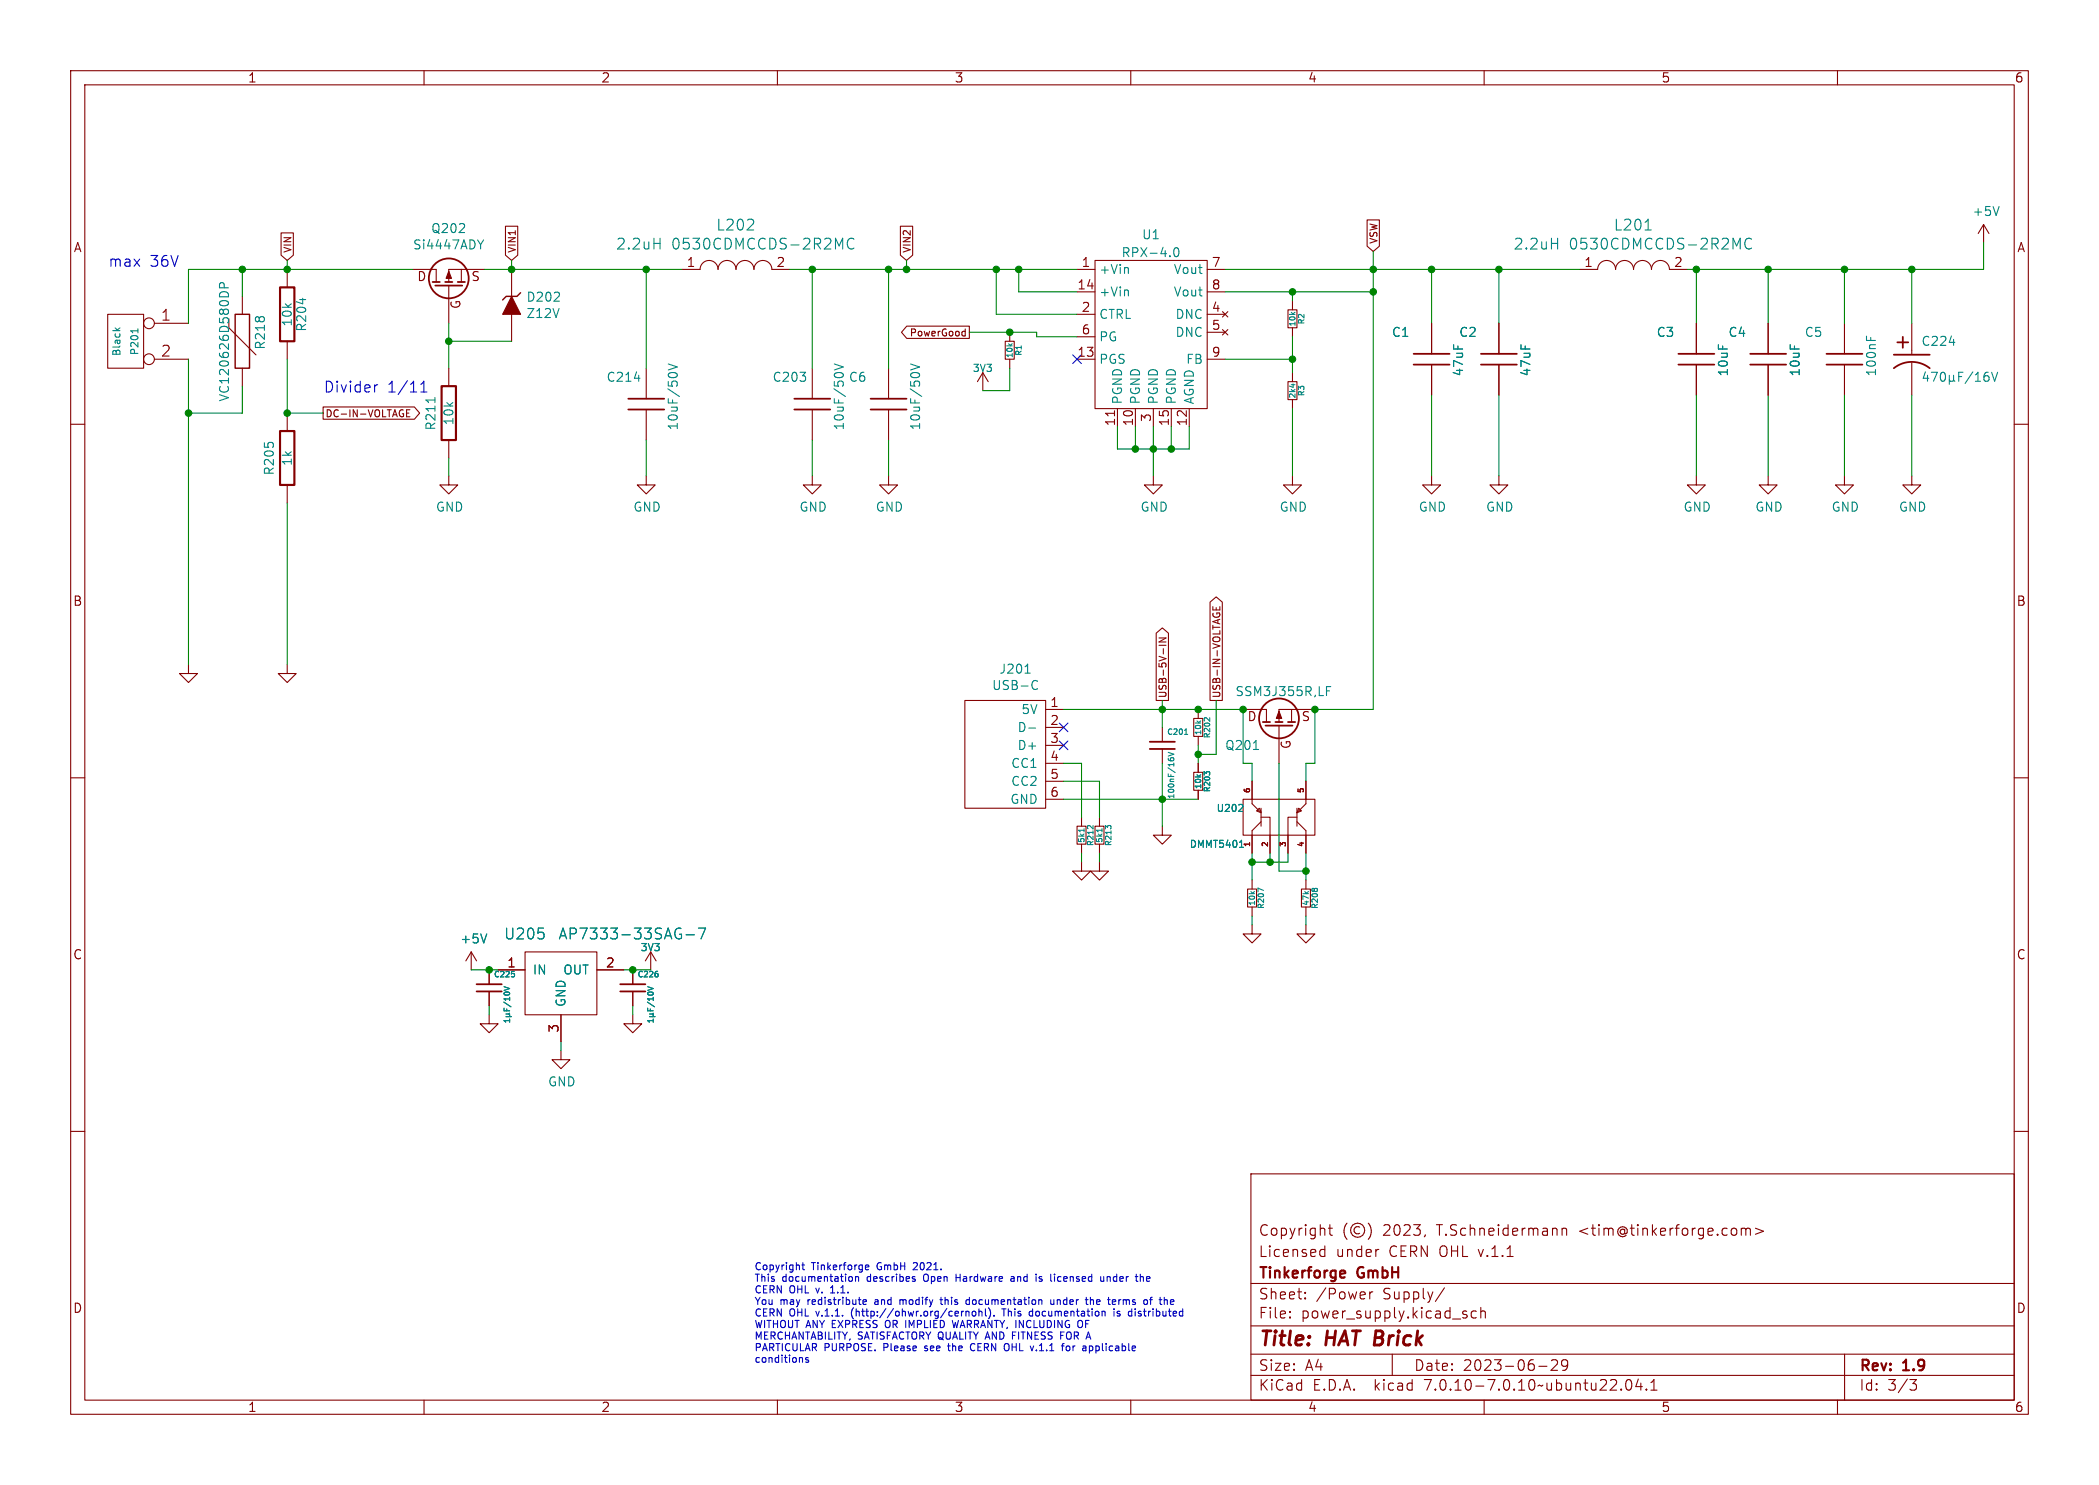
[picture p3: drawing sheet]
<svg xmlns="http://www.w3.org/2000/svg" width="297mm" height="210mm" viewBox="0 0 297 210" stroke-linecap="round" stroke-linejoin="round" font-family="sans-serif">
<g fill="none" stroke="#840000" stroke-width=".15">
<path d="M10 10h277v190h-277zM12 12h273v186h-273zM60 10v2M110 10v2M160 10v2M210 10v2M260 10v2M39.8 32.9h1.7v3.2l-.9 .7-.8-.7zM40.6 38.1v2.5M58.4 38.1h3.3v1.8M65.3 38.1v1.8M68.6 38.1h-5.1v1.8"/>
<path d="M71.5 32h1.8v4.1l-.9 .7-.9-.7zM72.4 38.1v3.8M96.5 38.1h2.6a1.27 1.27 0 0 1 1.2-1.3 1.27 1.27 0 0 1 1.3 1.3 1.27 1.27 0 0 1 1.3-1.3 1.27 1.27 0 0 1 1.2 1.3 1.27 1.27 0 0 1 1.3-1.3 1.27 1.27 0 0 1 1.3 1.3 1.27 1.27 0 0 1 1.2-1.3 1.27 1.27 0 0 1 1.3 1.3h2.6M127.4 32h1.7v4.1l-.8 .7-.9-.7zM152.4 38.1h2.5M154.9 36.8h15.9v21h-15.9zM170.8 38.1h2.6M193.4 31.1h1.8v3.7l-.9 .8-.9-.8zM223.5 38.1h2.6a1.27 1.27 0 0 1 1.2-1.3 1.27 1.27 0 0 1 1.3 1.3 1.27 1.27 0 0 1 1.3-1.3 1.27 1.27 0 0 1 1.2 1.3 1.27 1.27 0 0 1 1.3-1.3 1.27 1.27 0 0 1 1.3 1.3 1.27 1.27 0 0 1 1.2-1.3 1.27 1.27 0 0 1 1.3 1.3h2.6M280.7 31.8l-.8 1.2M280.7 31.8v2.5M280.7 31.8l.7 1.2"/>
<path d="M10 60h2M15.2 44.5h5.1v7.6h-5.1zM21.8 50.8h4.9M21.8 45.7h4.9M32.4 45.1v1.3l3.8 3.8M34.3 41.9v2.6M34.3 52.1v2.5M40.6 48.3v2.5M40.6 58.4v2.6M45.7 57.6h12.9l.8 .8-.8 .9h-12.9zM57.5 58.4h.4M58 58h-.5v.9h.5"/>
<path d="M63.5 40.4v5.3M63.5 52.1v2.5M72.4 44.5v3.8M91.4 52.1v4.3M91.4 57.9v4.3M114.9 52.1v4.3M114.9 57.9v4.3M125.7 52.1v4.3M125.7 57.9v4.3M128.3 46.1h8.9v1.8h-8.9l-.7-.9zM136.2 47.5h.4M136.2 46.9h.4"/>
<path d="M136.6 46.5v1M139.1 52.7l-.8 1.3M139.1 52.7v2.5M139.1 52.7l.7 1.3M142.2 48.3h1.3v2.5h-1.3zM142.9 47v1.3M142.9 50.8v1.3M152.4 50.8h2.5M152.4 41.3h2.5M152.4 44.5h2.5M152.4 47.6h2.5M157.7 58.1v.7"/>
<path d="M158.1 57.8v2.5M160.7 57.8v2.5M163.2 57.8v2.5M165.7 57.8v2.5M168.3 57.8v2.5M170.8 50.8h2.6M170.8 41.3h2.6M170.8 44.5h2.6M170.8 47h2.6M173 44.1l.7 .7M173 46.6l.7 .8M173.7 44.1l-.7 .7"/>
<path d="M173.7 46.6l-.7 .8M182.2 54h1.3v2.5h-1.3zM182.2 43.8h1.3v2.6h-1.3zM182.9 42.5v1.3M182.9 46.4v1.2M182.9 52.7v1.3M182.9 56.5v1.3M202.6 45.7v4.3M202.6 51.6v4.3M212.1 45.7v4.3M212.1 51.6v4.3M240 45.7v4.3"/>
<path d="M240 51.6v4.3M250.2 45.7v4.3M250.2 51.6v4.3M261 45.7v4.3M261 51.6v4.3M270.5 45.7v4.3M270.5 51.3v4.6M285 60h2M40.6 68.6v2.5M63.5 67.3v1.3h1.3l-1.3 1.3-1.3-1.3h1.3M63.5 62.2v2.6M91.4 67.3v1.3h1.3l-1.3 1.3-1.2-1.3h1.2"/>
<path d="M114.9 67.3v1.3h1.3l-1.3 1.3-1.2-1.3h1.2M125.7 67.3v1.3h1.3l-1.3 1.3-1.2-1.3h1.2M163.2 67.3v1.3h1.3l-1.3 1.3-1.3-1.3h1.3M182.9 67.3v1.3h1.2l-1.2 1.3-1.3-1.3h1.3M202.6 67.3v1.3h1.2l-1.2 1.3-1.3-1.3h1.3M212.1 67.3v1.3h1.3l-1.3 1.3-1.3-1.3h1.3M240 67.3v1.3h1.3l-1.3 1.3-1.2-1.3h1.2M250.2 67.3v1.3h1.3l-1.3 1.3-1.3-1.3h1.3M261 67.3v1.3h1.3l-1.3 1.3-1.3-1.3h1.3M270.5 67.3v1.3h1.3l-1.3 1.3-1.3-1.3h1.3M26.7 94v1.3h1.2l-1.2 1.2-1.3-1.2h1.3M40.6 94v1.3h1.3l-1.3 1.2-1.2-1.2h1.2"/>
<path d="M136.5 99.1h11.5v15.2h-11.5zM163.6 89.5l.9-.7 .8 .7v9.6h-1.7zM164 91.3h1M164 90.2h1l-1 .6h1M171.2 85.2l.9-.8 .9 .8v13.9h-1.8zM171.6 85.8v.5h1v-.5M171.7 86.7l-.1 .1M172.1 85.9v.4M172.2 86.9v-.2h.3l.1 .2M10 110h2M148 100.3h2.5M148 102.9h2.5"/>
<path d="M148 105.4h2.5M148 108h2.5M148 110.5h2.5M148 113h2.5M152.4 116.8h1.3v2.6h-1.3zM153 115.6v1.2M153 119.4v1.3M154.9 116.8h1.3v2.6h-1.3zM155.6 115.6v1.2M155.6 119.4v1.3M164.5 116.8v1.3h1.2l-1.2 1.3-1.3-1.3h1.3M164.5 102.9v2"/>
<path d="M164.5 105.9v2.1M168.9 101.6h1.3v2.5h-1.3zM168.9 109.2h1.3v2.6h-1.3zM169.5 100.3v1.3M169.5 104.1v1.3M169.5 108v1.2M169.5 111.8v1.2M175.9 113h10.2v5.1h-10.2zM175.9 100.3h3.3v1.8M177.2 110.5v3.2l1.2 1.2-.6-.2 .4-.4 .2 .5M178.4 115.6h1.3v5.1M178.4 116.2l-1.2 1.3v3.2"/>
<path d="M178.4 114.3v2.5M181 102.6v5.4M182.8 100.3v1.8M183.5 115.6h-1.3v5.1M183.5 116.2l1.3 1.3v3.2M183.5 114.3v2.5M183.8 114.3l.3 .4-.6 .2zM184.8 110.5v3.2l-1.3 1.2M186.1 100.3h-5.1v1.8M285 110h2M66.7 134.6l-.8 1.3M66.7 134.6v2.6"/>
<path d="M66.7 134.6l.7 1.3M69.2 137.2v2M70.5 137.2h3.8M74.3 134.6h10.2v8.9h-10.2zM84.5 137.2h3.8M89.5 137.2v2M92.1 134.6l-.8 1.3M92.1 134.6v2.6M92.1 134.6l.7 1.3M153 121.9v1.3h1.3l-1.3 1.3-1.2-1.3h1.2M155.6 121.9v1.3h1.2l-1.2 1.3-1.3-1.3h1.3M176.5 125.7h1.3v2.6h-1.3z"/>
<path d="M177.2 130.8v1.3h1.2l-1.2 1.3-1.3-1.3h1.3M177.2 124.5v1.2M177.2 128.3v1.2M184.1 125.7h1.3v2.6h-1.3zM184.8 130.8v1.3h1.3l-1.3 1.3-1.3-1.3h1.3M184.8 124.5v1.2M184.8 128.3v1.2M10 160h2M69.2 143.5v1.3h1.3l-1.3 1.3-1.3-1.3h1.3M69.2 140.2v2M79.4 148.6v1.3h1.2l-1.2 1.2-1.3-1.2h1.3M79.4 143.5v3.8"/>
<path d="M89.5 143.5v1.3h1.3l-1.3 1.3-1.2-1.3h1.2M89.5 140.2v2M285 160h2M177 166h108v32h-108zM186.9 177.6l.1 .1 .5-.1M186.9 176.8l.1-.1 .5 .1M187.5 176.2v1.5M188 173.7h.5M188.2 173.2v1.3v.1l.3 .1M190.6 173a1.72 1.72 0 0 0 0 2.3M192.4 173.6a.52 .52 0 0 0-.8 .4 .52 .52 0 0 0 .8 .4M193.6 173a1.72 1.72 0 0 1 0 2.3"/>
<path d="M195 176.7h.1M201.7 174.6l-.2 .3M221 173.8a.37 .37 0 0 1 .7 .1v.8M221 173.7v1M246.4 173.8a.37 .37 0 0 1 .6 .1M246.4 173.7v1M247 173.9l.2-.2 .4 .1 .1 .9M247 173.9v.8M248.4 173.7l1.1 .4-1.1 .5M60 198v2M110 198v2M160 198v2"/>
<path d="M177 194.5h108M177 191.5h108M177 187.5h108M177 181.5h108M182.5 186.3h.1l-.1 .1M182.5 186.3v.1M182.5 185.5v.1M182.5 185.5h.1l-.1 .1M184.7 183.6v.1M184.7 183.6h-.1l.1 .1M184.7 182.8v.1M184.7 182.8h-.1l.1 .1"/>
<path d="M193.8 182.7v1M194.2 182.7l-.2 .1-.2 .2M197 191.5v3M204.4 182.1l-1.3 2M207.4 185.9l.2 .2-.1 .2-.1 .1M207.4 185.4l.1 .1M208.9 185.5l-.4-.1-.3 .3v.4l.1 .2 .2 .1 .4-.1M209.5 185.5a.37 .37 0 0 1 .7 .1v.8M209.5 184.9v1.5M210 198v2M217.7 193.2h1.2M219.5 192.4l.2-.1 .5 .1a.41 .41 0 0 1 .1 .5l-.8 .9h.9"/>
<path d="M221.8 192.9l-.3 .3h-.3l-.2-.3v-.3l.1-.2 .4-.1 .2 .1a.99 .99 0 0 1-.3 1.4h-.3M229.4 196.5h.1l-.1 .1M229.4 196.5h-.1l.1 .1M229.4 196.5v.1M230.2 195.2a.36 .36 0 0 1 .3-.1 .36 .36 0 0 1 .3 .3 .77 .77 0 0 1-.4 1.2 .91 .91 0 0 1-.2-1.4zM231.8 195l-.3 1.1h.9M232.2 195.6v1M233 196.5v.1M233 196.5h-.1l.1 .1M233.6 196.6h.9M233.6 195.5l.4-.4v1.5M260 198v2"/>
<path d="M261 191.5v6.5M270.2 195.1h1l-.5 .6a.41 .41 0 0 1 .5 .3v.3l-.2 .2-.5 .1"/>
<circle cx="21.1" cy="45.7" r=".76"/>
<circle cx="21.1" cy="50.8" r=".76"/>
<circle cx="192.1" cy="174" r="1"/>
</g>
<path d="M39.6 40.6h2.1v7.7h-2.1zM62.5 54.6h2v7.6h-2zM39.6 61h2.1v7.6h-2.1zM190.1 179.7l.2 .1v.2l-.7 .2M190.3 180.6l-.2 .1" fill="none" stroke="#840000" stroke-width=".3"/>
<g fill="none" stroke="#008484" stroke-width=".15">
<path d="M68.4 33.9l-.4 .7M92.5 34.4h.9M93.4 33.7v1.5M105.7 32.5h.9M106.6 31.1v.2v.4M118.7 34.8l.5-1.1v1.5M120.8 33.8a.61 .61 0 0 0-.7 0 .61 .61 0 0 0-.2 .8 .57 .57 0 0 0 .3 .5 .57 .57 0 0 0 .6 0M159.5 37.8l.2 .2v.7M166.3 35.1l.1-.1a.69 .69 0 0 1 .3 1.2l-.2 .1a.68 .68 0 0 1-.3-1.2zM219.5 34.4h.9M220.4 33.7v1.5M232.8 32.5h.8"/>
<path d="M245.7 34.8l.5-1.1v1.5M247.8 33.8a.61 .61 0 0 0-.7 0 .61 .61 0 0 0-.2 .8 .57 .57 0 0 0 .3 .5 .57 .57 0 0 0 .6 0M282.9 29.2l-.5 1.3M16.3 46.4l.4 .4M17 46.4l-.4 .3M19.5 46.5v.6M19.5 46.8h-1l.1 .1M31.2 41.4l.4-.2 .5 .2M31.7 40.7v-.6l-.2-.1h-.3l-.1 .2v.5h1.2M42.8 42.2v.8M61.5 56.2v.7M89.8 53.5h.8"/>
<path d="M94.6 51.5l1.2 .4-1.2 .4M94.8 52.7h.8M118.1 51.5l1.2 .4-1.2 .4M118.3 52.7h.8M128.8 51.5l1.3 .4-1.3 .4M129.1 52.7h.8M159.5 41l.2 .2v.7M183 54.3v.5M264.1 47.5v.6M264.7 47.7v.4M272.4 52.6l-.3 .9h.8M272.7 53.1v.8"/>
<path d="M273.3 52.6h.8l-.5 1.3M274.7 52.8l.2-.2a.69 .69 0 0 1 .3 1.2l-.2 .1a.68 .68 0 0 1-.3-1.1zM275.8 48.4h.8M275.8 53.7l.2 .2h.2l.2-.2M275.8 53.1v1.2M276.4 53.7l.2 .2M276.4 53.1v.6M277.2 53.3h.4M277.8 52.6h-.6v1.3M279.1 52.6l-1 1.6M279.5 53.9h.7M279.5 53l.4-.4v1.3"/>
<path d="M281.3 52.6a.5 .5 0 0 0-.6 .6v.5l.1 .2h.4l.2-.1v-.4l-.1-.2-.3-.1-.3 .3M281.8 52.6l.4 1.3 .5-1.3M145 95.2h.8M146.3 96.3l.3-.1 .2 .2M146.8 97.4l-.2 .1-.3-.1M187.7 97.7h.4M187.7 97.1h.6M145.6 103h.9M153.4 117.2v.4M154.7 116.7v.5l-.5-.4-.2-.1-.1 .2M155.9 117.2v.4M156.7 117l-.3-.3v.5"/>
<path d="M156.8 116.8l.1-.1 .3 .1M165.3 107.2v.2M165.3 106.4l.8 .3-.8 .2M165.6 107.4l.2-.3 .2 .1 .1 .2M167.6 103.9h.5M167.8 103.2v-.1v.8M170.7 109.4l-.3-.3v.5M170.7 109.2l.1-.1 .3 .1M171.2 101.5v.5l-.5-.5h-.2l-.1 .2M175.4 119.8h.6M175.6 119l.1-.2v1M175.7 113.8l.2 .1-.1 .3-.6 .6h.7"/>
<path d="M177.4 106h.7M68.9 132.1l-.5 1.2M71.3 139.5l.8 .3-.8 .3M72.7 137.7l.1 .1v.2l-.1 .2M76.9 132l.1 .1-.1 .5M91.6 139.5l.8 .3-.8 .3M93.1 137.7v.1v.3M97.1 132.2h1.1M98.8 131.3h1l-.6 1.5M178.8 125.9l-.8-.3v.5M185.6 125.8l.2-.2 .2 .2 .3-.2 .1 .2M71.3 141.7l1 .7"/>
<path d="M71.3 142.6v.3h.8M71.4 140.4a.38 .38 0 0 1 .4-.2 .38 .38 0 0 1 .3 .4 .38 .38 0 0 1-.5 .2 .38 .38 0 0 1-.2-.4zM71.6 143.8h.8M71.6 143.4h.4M71.7 142.7v.2M72 143.4l.1 .1-.1 .3M72.1 144.3h-.8l.2 .3M72.1 141.3h-.8l.2 .2M72.1 141v.5M72.1 144.1v.5M72.1 143.3l-.1 .1M91.6 141.7l1 .7"/>
<path d="M91.6 142.6v.3h.8M91.7 140.4a.38 .38 0 0 1 .4-.2 .38 .38 0 0 1 .3 .4 .38 .38 0 0 1-.5 .2 .38 .38 0 0 1-.2-.4zM91.9 143.8h.8M91.9 143.4h.4M92 142.7v.2M92.3 143.4l.1 .1-.1 .3M92.4 141v.5M92.4 144.1v.5M92.4 144.3h-.8l.3 .3M92.4 143.3l-.1 .1M92.4 141.3h-.8l.3 .2"/>
</g>
<g fill="none" stroke="#840000" stroke-width=".25">
<path d="M61.2 39.9h1M63 39.9h1M64.8 39.9h1M61.6 40.4h3.8M88.9 57.9h5.1M88.9 56.4h5.1M112.4 57.9h5.1M112.4 56.4h5.1M123.2 57.9h5.1M123.2 56.4h5.1M200 51.6h5.1M200 50h5.1"/>
<path d="M209.5 51.6h5.1M209.5 50h5.1M237.5 51.6h5.1M237.5 50h5.1M247.6 51.6h5.1M247.6 50h5.1M258.4 51.6h5.1M258.4 50h5.1M268 50.2h5M268 52.1a4.1 4.1 0 0 1 5 0M162.7 105.9h3.5M162.7 104.9h3.5"/>
<path d="M178.7 102.1h1M179.1 102.6h3.8M180.5 102.1h1M182.2 102.1h1.1M67.4 139.2h3.6M87.8 139.2h3.5M67.4 140.2h3.6M87.8 140.2h3.5"/>
<circle cx="63.5" cy="39.4" r="2.82"/>
<circle cx="181" cy="101.6" r="2.82"/>
</g>
<g fill="#840000" stroke="#840000" stroke-width=".15">
<path d="M181 100.6l.4 1h-.8z"/>
<path d="M63.5 38.4l.4 1h-.8z"/>
<path d="M72.4 41.9l1.3 2.6h-2.6z"/>
</g>
<path d="M33.3 44.5h2v7.6h-2zM73.7 41.4l-.5 .5h-1.6l-.5 .5" fill="none" stroke="#840000" stroke-width=".2"/>
<g fill="none" stroke="#0000c2" stroke-width=".15">
<path d="M53.4 54.4l-.2 .1-.2 .2M59.5 55.4h.9M59.5 54.3l.5-.4v1.5M113.5 178.9h.3M113.6 178.6v.8l.2 .2M122.5 179l.1-.1h.2l.1 .1v.1l-.4 .1M122.5 179.4l.1 .2 .3-.1M129.3 178.6l-.1 .1M129.8 179l-.6 .6h.6M113.4 192l.2 .1v.6M114.4 192h-.3l-.1 .1v.2l.4 .1v.2h-.4M117.5 182.8h.6"/>
<path d="M117.7 182l-.2 .1M120.3 180.5l.2 .1 .1 .1v.4l-.3 .1M120.5 185.4v.7M121.1 180.6l.1-.1 .2 .1 .1 .6M121.1 180.5v.7M122.1 184.1l.5-.1v-.2h-.3l-.2 .1 .1 .5h.4M123.8 184.1v.3M125.3 186.9v.7M127.3 183.8v.7M127.6 183.8l-.3 .1M129.4 180.9l.1 .1-.1 .2M129.4 180.5l.1 .1"/>
<path d="M130.7 180.3v.8M130.8 191h.1M130.9 190.4v.2M133 183.8h.4M133.1 183.5v.8l.3 .2M134.1 190.3h.4M134.2 190v.9l.3 .1M134.7 186.7l.3 1.1 .2-.8 .2 .8M135.3 180.2v1M135.3 180.7h.6M136.7 184.3l.2 .2 .3-.1M136.7 185.4v.7"/>
<path d="M136.7 185.5l.1-.1 .3 .1v.6M137.2 183.8h-.3l-.2 .2M137.2 183.5v1M137.5 190.1a.5 .5 0 0 0-.2 .6 .5 .5 0 0 0 .6 .3M137.6 185.5l.3-.1 .2 .2v.3l-.2 .2h-.3v-.2zM138.5 185.5l.2-.1 .2 .1 .1 .6M138.5 185.1v1M139.4 185.1v.9l.2 .1M139.9 185a1.19 1.19 0 0 1 0 1.5M140.6 186v.1M142 185.1v1M142.6 190.1a.72 .72 0 0 1 0 .9"/>
<path d="M143.1 180.6h.4v.6M143.3 188.9h.3M143.5 180.8h-.3l-.2 .2 .2 .2h.3M145.7 186l.1 .1h.3M146.1 185.5l-.3-.1-.1 .1M146.1 185.1v1M147 181.2h.4M147.4 180.6l-.2-.1-.2 .2 .1 .1 .3 .1M148.7 183.8v.6l.3 .1 .1-.1M149.1 183.8v.7M149.2 180.2v.1M149.6 183.8v.7"/>
<path d="M149.7 180.6l-.1 .1 .1 .5M149.7 183.8l-.1 .1M150.1 188.9h.3M151 190.4l.2-.1 .2 .2v.3l-.2 .2h-.2l-.1-.2zM153 186.8a.72 .72 0 0 1 0 .9M154.1 190.4l.3-.1 .2 .2-.1 .5h-.4M154.3 183.9l.1-.1h.3v.7M154.3 183.5v1M155.7 180.5l.1 .7h.2l.2-.1M156.2 180.5v.7M156.2 185.4l.2 .2v.5M156.7 180.5v.7"/>
<path d="M157 180.6l-.2-.1-.1 .1M157.6 185.1v.1M157.6 185.4v.7M157.7 183.8l.2 .2-.5 .1M157.8 184.4l-.1 .1M158.1 186.1h.4M158.3 183.8v.7M158.4 183.9l-.1 .1M158.5 185.5l-.3-.1-.1 .2v.1l.4 .1M160.6 185.1v.1M160.6 185.4v.7M161.5 180.5l.3 .2v.5"/>
<path d="M162.3 180.6v.6M162.7 183.8h.3M162.7 180.8l-.5 .1M163 183.5l-.2 .1v.9M165.7 184.4h.3M165.7 183.8h.3l.1 .2-.5 .1"/>
</g>
<g fill="none" stroke="#008400" stroke-width=".15">
<path d="M34.3 38.1v3.8M40.6 36.8v1.3M58.4 38.1h-31.7v7.6M68.6 38.1h27.9M72.4 36.8v1.3M91.4 38.1v14M111.8 38.1h40.6M114.9 38.1v14M125.7 38.1v14M128.3 36.8v1.3M141 38.1v6.4h11.4M144.1 38.1v3.2h8.3"/>
<path d="M173.4 38.1h50.1M194.3 35.6v64.7h-8.2v7.7h-1.3v2.5M202.6 38.1v7.6M212.1 38.1v7.6M240 38.1v7.6M250.2 38.1v7.6M261 38.1v7.6M270.5 38.1v7.6M280.7 34.3v3.8h-41.9M26.7 50.8v43.2M34.3 54.6v3.8h-7.6M40.6 50.8v7.6h5.1"/>
<path d="M63.5 45.7v6.4M63.5 48.3h8.9M137.2 47h9.5v.6h5.7M142.9 52.1v3.1h-3.8M173.4 41.3h20.9M173.4 50.8h9.5M182.9 41.3v1.2M182.9 47.6v5.1M182.9 57.8v9.5M202.6 55.9v11.4M212.1 55.9v11.4M240 55.9v11.4"/>
<path d="M250.2 55.9v11.4M261 55.9v11.4M270.5 55.9v11.4M40.6 71.1v22.9M63.5 64.8v2.5M91.4 62.2v5.1M114.9 62.2v5.1M125.7 62.2v5.1M158.1 60.3v3.2h10.2v-3.2M160.7 60.3v3.2M163.2 60.3v7M165.7 60.3v3.2"/>
<path d="M164.5 99.1v3.8M172.1 99.1v7.6h-2.6M150.5 100.3h25.4v7.7h1.3v2.5M150.5 113h19M150.5 110.5h5.1v5.1M150.5 108h2.5v7.6M164.5 108v8.8M169.5 105.4v2.6M181 108v15.2h3.8M66.7 137.2h3.8M88.3 137.2h3.8M153 120.7v1.2"/>
<path d="M155.6 120.7v1.2M177.2 120.7v3.8M177.2 129.5v1.3M179.7 120.7v1.2M182.2 120.7v1.2h-5M184.8 120.7v3.8M184.8 129.5v1.3M69.2 142.2v1.3M79.4 147.3v1.3M89.5 142.2v1.3"/>
</g>
<path d="M151.8 50.2l1.2 1.2M153 50.2l-1.2 1.2M149.9 104.8l1.2 1.2M149.9 102.3l1.2 1.2M151.1 104.8l-1.2 1.2M151.1 102.3l-1.2 1.2" fill="none" stroke="#000084" stroke-width=".15"/>
<g fill="#008400" stroke="#008400" stroke-width=".15">
<circle cx="144.1" cy="38.1" r=".46"/>
<circle cx="142.9" cy="47" r=".46"/>
<circle cx="114.9" cy="38.1" r=".46"/>
<circle cx="91.4" cy="38.1" r=".46"/>
<circle cx="128.3" cy="38.1" r=".46"/>
<circle cx="125.7" cy="38.1" r=".46"/>
<circle cx="141" cy="38.1" r=".46"/>
<circle cx="72.4" cy="38.1" r=".46"/>
<circle cx="165.7" cy="63.5" r=".46"/>
<circle cx="163.2" cy="63.5" r=".46"/>
<circle cx="169.5" cy="100.3" r=".46"/>
<circle cx="160.7" cy="63.5" r=".46"/>
<circle cx="186.1" cy="100.3" r=".46"/>
<circle cx="182.9" cy="50.8" r=".46"/>
<circle cx="182.9" cy="41.3" r=".46"/>
<circle cx="202.6" cy="38.1" r=".46"/>
<circle cx="194.3" cy="38.1" r=".46"/>
<circle cx="194.3" cy="41.3" r=".46"/>
<circle cx="212.1" cy="38.1" r=".46"/>
<circle cx="250.2" cy="38.1" r=".46"/>
<circle cx="240" cy="38.1" r=".46"/>
<circle cx="261" cy="38.1" r=".46"/>
<circle cx="270.5" cy="38.1" r=".46"/>
<circle cx="175.9" cy="100.3" r=".46"/>
<circle cx="169.5" cy="106.7" r=".46"/>
<circle cx="164.5" cy="100.3" r=".46"/>
<circle cx="164.5" cy="113" r=".46"/>
<circle cx="179.7" cy="121.9" r=".46"/>
<circle cx="177.2" cy="121.9" r=".46"/>
<circle cx="184.8" cy="123.2" r=".46"/>
<circle cx="26.7" cy="58.4" r=".46"/>
<circle cx="63.5" cy="48.3" r=".46"/>
<circle cx="69.2" cy="137.2" r=".46"/>
<circle cx="89.5" cy="137.2" r=".46"/>
<circle cx="40.6" cy="38.1" r=".46"/>
<circle cx="40.6" cy="58.4" r=".46"/>
<circle cx="34.3" cy="38.1" r=".46"/>
</g>
<g font-size="2.8" fill="#840000">
<text x="267.8" y="49.7">+</text>
<text x="178" y="190.9">Title:</text>
<text x="187.7" y="190.9">HAT Brick</text>
</g>
<g font-size="2.1" fill="#008484">
<text x="87.1" y="35.5">2.2uH</text>
<text x="95" y="35.5">0530CDMCCDS-2R2MC</text>
<text x="101.3" y="32.8">L202</text>
<text x="214.1" y="35.5">2.2uH</text>
<text x="222" y="35.5">0530CDMCCDS-2R2MC</text>
<text x="228.3" y="32.8">L201</text>
<text x="71.2" y="133.1">U205</text>
<text x="78.9" y="133.1">AP7333-33SAG-7</text>
</g>
<g font-size="2.1" fill="#0000c2">
<text x="15.2" y="37.9">max</text>
<text x="21.2" y="37.9">36V</text>
<text x="45.7" y="55.6">Divider</text>
<text x="54.8" y="55.6">1/11</text>
</g>
<g font-size="2.1" fill="#840000">
<text x="22.7" y="45.5">1</text>
<text x="22.7" y="50.5">2</text>
<text x="178" y="178">Licensed</text>
<text x="178" y="175">Copyright</text>
<text x="189" y="178">under</text>
<text x="195.7" y="175">2023,</text>
<text x="196.6" y="178">CERN OHL v.1.1</text>
<text x="203.5" y="175">T.Schneidermann</text>
<text x="223.7" y="175">&lt;tim@tinkerforge.com&gt;</text>
<text x="178" y="184">Sheet:</text>
<text x="178" y="181.2">Tinkerforge</text>
<text x="186.2" y="184">/Power</text>
<text x="192.2" y="181.2">GmbH</text>
<text x="195.7" y="184">Supply/</text>
<text x="178" y="186.7">File:</text>
<text x="184.1" y="186.7">power_supply.kicad_sch</text>
<text x="178" y="196.9">KiCad</text>
<text x="178" y="194.1">Size:</text>
<text x="184.7" y="194.1">A4</text>
<text x="185.7" y="196.9">E.D.A.</text>
<text x="194.6" y="196.9">kicad</text>
<text x="200" y="194.1">Date:</text>
<text x="201.8" y="196.9">7.0.10-7.0.10~ubuntu22.04.1</text>
<text x="207" y="194.1">2023-06-29</text>
<text x="263" y="194.3">Rev:</text>
<text x="263" y="196.9">Id:</text>
<text x="267.1" y="196.9">3/3</text>
<text x="269.4" y="194.3">1.9</text>
</g>
<g font-size="1.8" fill="#840000">
<text x="35" y="11.9">1</text>
<text x="85" y="11.9">2</text>
<text x="135" y="11.9">3</text>
<text x="185" y="11.9">4</text>
<text x="235" y="11.9">5</text>
<text x="285" y="11.9">6</text>
<text x="10.3" y="35.9">A</text>
<text x="285.3" y="35.9">A</text>
<text x="59" y="40.1">D</text>
<text x="66.6" y="40.1">S</text>
<text x="97.1" y="37.8">1</text>
<text x="109.8" y="37.8">2</text>
<text x="152.4" y="41">14</text>
<text x="153" y="37.8">1</text>
<text x="171.4" y="37.8">7</text>
<text x="171.4" y="41">8</text>
<text x="224.1" y="37.8">1</text>
<text x="236.8" y="37.8">2</text>
<text x="65.5" y="43.8" transform="rotate(-90 65.5 43.8)">G</text>
<text x="153" y="44.2">2</text>
<text x="153" y="47.4">6</text>
<text x="171.4" y="44.2">4</text>
<text x="171.4" y="46.7">5</text>
<text x="152.4" y="50.5">13</text>
<text x="171.4" y="50.5">9</text>
<text x="162.9" y="59.8" transform="rotate(-90 162.9 59.8)">3</text>
<text x="157.9" y="60.4" transform="rotate(-90 157.9 60.4)">11</text>
<text x="160.4" y="60.4" transform="rotate(-90 160.4 60.4)">10</text>
<text x="165.5" y="60.4" transform="rotate(-90 165.5 60.4)">15</text>
<text x="168" y="60.4" transform="rotate(-90 168 60.4)">12</text>
<text x="10.3" y="85.9">B</text>
<text x="285.3" y="85.9">B</text>
<text x="148.5" y="100.1">1</text>
<text x="148.5" y="102.6">2</text>
<text x="148.5" y="105.2">3</text>
<text x="148.5" y="107.7">4</text>
<text x="176.4" y="102.3">D</text>
<text x="183" y="106" transform="rotate(-90 183 106)">G</text>
<text x="184.1" y="102.3">S</text>
<text x="148.5" y="110.2">5</text>
<text x="148.5" y="112.8">6</text>
<text x="10.3" y="135.9">C</text>
<text x="71.7" y="136.9">1</text>
<text x="85.7" y="136.9">2</text>
<text x="285.3" y="135.9">C</text>
<text x="79.1" y="146.1" transform="rotate(-90 79.1 146.1)">3</text>
<text x="10.3" y="185.9">D</text>
<text x="285.3" y="185.9">D</text>
<text x="35" y="199.9">1</text>
<text x="85" y="199.9">2</text>
<text x="135" y="199.9">3</text>
<text x="185" y="199.9">4</text>
<text x="235" y="199.9">5</text>
<text x="285" y="199.9">6</text>
</g>
<g font-size="1.8" fill="#008484">
<text x="58.3" y="35.5">Si4447ADY</text>
<text x="60.9" y="33.2">Q202</text>
<text x="161.5" y="34">U1</text>
<text x="279" y="30.8">+5V</text>
<text x="155.4" y="39">+Vin</text>
<text x="158.6" y="36.6">RPX-4.0</text>
<text x="166" y="39">Vout</text>
<text x="41.5" y="46.3" transform="rotate(-90 41.5 46.3)">10k</text>
<text x="43.5" y="47" transform="rotate(-90 43.5 47)">R204</text>
<text x="74.4" y="42.9">D202</text>
<text x="74.4" y="45.2">Z12V</text>
<text x="155.4" y="42.1">+Vin</text>
<text x="155.4" y="45.3">CTRL</text>
<text x="166" y="42.1">Vout</text>
<text x="166.2" y="45.3">DNC</text>
<text x="166.2" y="47.9">DNC</text>
<text x="196.9" y="47.9">C1</text>
<text x="206.4" y="47.9">C2</text>
<text x="234.3" y="47.9">C3</text>
<text x="244.5" y="47.9">C4</text>
<text x="255.3" y="47.9">C5</text>
<text x="37.7" y="49.5" transform="rotate(-90 37.7 49.5)">R218</text>
<text x="155.4" y="51.7">PGS</text>
<text x="155.4" y="48.5">PG</text>
<text x="167.7" y="51.7">FB</text>
<text x="207.2" y="53.3" transform="rotate(-90 207.2 53.3)">47uF</text>
<text x="216.8" y="53.3" transform="rotate(-90 216.8 53.3)">47uF</text>
<text x="244.7" y="53.3" transform="rotate(-90 244.7 53.3)">10uF</text>
<text x="254.9" y="53.3" transform="rotate(-90 254.9 53.3)">10uF</text>
<text x="265.7" y="53.3" transform="rotate(-90 265.7 53.3)">100nF</text>
<text x="271.8" y="49.1">C224</text>
<text x="32.6" y="56.9" transform="rotate(-90 32.6 56.9)">VC120626D580DP</text>
<text x="85.7" y="54.2">C214</text>
<text x="109.2" y="54.2">C203</text>
<text x="120" y="54.2">C6</text>
<text x="159" y="57.3" transform="rotate(-90 159 57.3)">PGND</text>
<text x="161.5" y="57.3" transform="rotate(-90 161.5 57.3)">PGND</text>
<text x="164.1" y="57.3" transform="rotate(-90 164.1 57.3)">PGND</text>
<text x="166.6" y="57.3" transform="rotate(-90 166.6 57.3)">PGND</text>
<text x="169.1" y="57.3" transform="rotate(-90 169.1 57.3)">AGND</text>
<text x="41.5" y="66" transform="rotate(-90 41.5 66)">1k</text>
<text x="61.8" y="61" transform="rotate(-90 61.8 61)">R211</text>
<text x="64.4" y="60.2" transform="rotate(-90 64.4 60.2)">10k</text>
<text x="96.1" y="61" transform="rotate(-90 96.1 61)">10uF/50V</text>
<text x="119.6" y="61" transform="rotate(-90 119.6 61)">10uF/50V</text>
<text x="130.4" y="61" transform="rotate(-90 130.4 61)">10uF/50V</text>
<text x="39" y="67.3" transform="rotate(-90 39 67.3)">R205</text>
<text x="61.6" y="72.6">GND</text>
<text x="89.5" y="72.6">GND</text>
<text x="113" y="72.6">GND</text>
<text x="123.8" y="72.6">GND</text>
<text x="161.3" y="72.6">GND</text>
<text x="181" y="72.6">GND</text>
<text x="200.7" y="72.6">GND</text>
<text x="210.2" y="72.6">GND</text>
<text x="238.1" y="72.6">GND</text>
<text x="248.3" y="72.6">GND</text>
<text x="259.1" y="72.6">GND</text>
<text x="268.6" y="72.6">GND</text>
<text x="141.3" y="95.5">J201</text>
<text x="140.3" y="97.8">USB-C</text>
<text x="144.4" y="101.2">5V</text>
<text x="174.7" y="98.7">SSM3J355R,LF</text>
<text x="143.9" y="103.7">D-</text>
<text x="143.9" y="106.3">D+</text>
<text x="173.3" y="106.3">Q201</text>
<text x="142.9" y="113.9">GND</text>
<text x="143" y="108.8">CC1</text>
<text x="143" y="111.4">CC2</text>
<text x="65" y="133.6">+5V</text>
<text x="75.3" y="138">IN</text>
<text x="79.6" y="138">OUT</text>
<text x="80.2" y="142.5" transform="rotate(-90 80.2 142.5)">GND</text>
<text x="77.5" y="153.8">GND</text>
</g>
<g font-size="1.4" fill="#840000">
<text x="41.4" y="35.8" transform="rotate(-90 41.4 35.8)">VIN</text>
<text x="73.2" y="35.8" transform="rotate(-90 73.2 35.8)">VIN1</text>
<text x="129.1" y="35.8" transform="rotate(-90 129.1 35.8)">VIN2</text>
<text x="195.1" y="34.6" transform="rotate(-90 195.1 34.6)">VSW</text>
<text x="128.6" y="47.8">PowerGood</text>
<text x="46" y="59.2">DC-IN-VOLTAGE</text>
<text x="165.3" y="98.8" transform="rotate(-90 165.3 98.8)">USB-5V-IN</text>
<text x="172.9" y="98.8" transform="rotate(-90 172.9 98.8)">USB-IN-VOLTAGE</text>
</g>
<g font-size="1.4" fill="#008484">
<text x="17.2" y="50.5" transform="rotate(-90 17.2 50.5)">Black</text>
<text x="19.8" y="50.3" transform="rotate(-90 19.8 50.3)">P201</text>
<text x="137.5" y="52.8">3V3</text>
<text x="172" y="115">U202</text>
<text x="168.2" y="120.1">DMMT5401</text>
<text x="90.5" y="134.7">3V3</text>
</g>
<g font-size="1.4" fill="#0000c2">
<text x="106.7" y="179.7">Copyright</text>
<text x="114.9" y="179.7">Tinkerforge</text>
<text x="124.3" y="179.7">GmbH</text>
<text x="129.7" y="179.7">2021.</text>
<text x="106.7" y="181.3">This</text>
<text x="106.7" y="183">CERN</text>
<text x="106.7" y="184.6">You</text>
<text x="110.4" y="184.6">may</text>
<text x="110.7" y="181.3">documentation</text>
<text x="111.7" y="183">OHL</text>
<text x="114.5" y="184.6">redistribute</text>
<text x="115.7" y="183">v.</text>
<text x="118" y="183">1.1.</text>
<text x="122.9" y="181.3">describes</text>
<text x="124.2" y="184.6">and</text>
<text x="128" y="184.6">modify</text>
<text x="131.1" y="181.3">Open</text>
<text x="134.1" y="184.6">this</text>
<text x="136" y="181.3">Hardware</text>
<text x="137.9" y="184.6">documentation</text>
<text x="144" y="181.3">and</text>
<text x="147.8" y="181.3">is</text>
<text x="150.1" y="181.3">licensed</text>
<text x="150.1" y="184.6">under</text>
<text x="155.4" y="184.6">the</text>
<text x="157.4" y="181.3">under</text>
<text x="158.8" y="184.6">terms</text>
<text x="162.7" y="181.3">the</text>
<text x="164.1" y="184.6">of</text>
<text x="106.7" y="186.2">CERN</text>
<text x="106.7" y="187.9">WITHOUT ANY EXPRESS</text>
<text x="106.7" y="189.5">MERCHANTABILITY,</text>
<text x="106.7" y="191.2">PARTICULAR</text>
<text x="111.7" y="186.2">OHL</text>
<text x="115.7" y="186.2">v.1.1.</text>
<text x="116.7" y="191.2">PURPOSE.</text>
<text x="120.9" y="186.2">(http://ohwr.org/cernohl).</text>
<text x="121.4" y="189.5">SATISFACTORY QUALITY AND</text>
<text x="125.2" y="191.2">Please</text>
<text x="125.7" y="187.9">OR IMPLIED</text>
<text x="131.3" y="191.2">see</text>
<text x="134.9" y="191.2">the</text>
<text x="135.8" y="187.9">WARRANTY, INCLUDING</text>
<text x="138.3" y="191.2">CERN</text>
<text x="142.6" y="186.2">This</text>
<text x="143.3" y="191.2">OHL</text>
<text x="143.9" y="189.5">FITNESS</text>
<text x="146.6" y="186.2">documentation</text>
<text x="147.3" y="191.2">v.1.1</text>
<text x="151" y="189.5">FOR</text>
<text x="152" y="191.2">for</text>
<text x="154" y="187.9">OF</text>
<text x="155.2" y="191.2">applicable</text>
<text x="158.8" y="186.2">is</text>
<text x="161.1" y="186.2">distributed</text>
<text x="106.7" y="192.8">conditions</text>
</g>
<g font-size="1.1" fill="#008484">
<text x="183.5" y="46.3" transform="rotate(-90 183.5 46.3)">10k</text>
<text x="184.8" y="46" transform="rotate(-90 184.8 46)">R2</text>
<text x="143.5" y="50.7" transform="rotate(-90 143.5 50.7)">10k</text>
<text x="144.8" y="50.4" transform="rotate(-90 144.8 50.4)">R1</text>
<text x="183.5" y="56.5" transform="rotate(-90 183.5 56.5)">2k4</text>
<text x="184.8" y="56.2" transform="rotate(-90 184.8 56.2)">R3</text>
<text x="165" y="104.1">C201</text>
<text x="170.2" y="104.1" transform="rotate(-90 170.2 104.1)">10k</text>
<text x="171.4" y="104.5" transform="rotate(-90 171.4 104.5)">R202</text>
<text x="166.4" y="113.1" transform="rotate(-90 166.4 113.1)">100nF/16V</text>
<text x="170.2" y="111.7" transform="rotate(-90 170.2 111.7)">10k</text>
<text x="171.4" y="112.2" transform="rotate(-90 171.4 112.2)">R203</text>
<text x="153.7" y="119.3" transform="rotate(-90 153.7 119.3)">5k1</text>
<text x="154.9" y="119.8" transform="rotate(-90 154.9 119.8)">R212</text>
<text x="156.2" y="119.3" transform="rotate(-90 156.2 119.3)">5k1</text>
<text x="157.5" y="119.8" transform="rotate(-90 157.5 119.8)">R213</text>
<text x="177.8" y="128.2" transform="rotate(-90 177.8 128.2)">10k</text>
<text x="179.1" y="128.7" transform="rotate(-90 179.1 128.7)">R207</text>
<text x="185.4" y="128.2" transform="rotate(-90 185.4 128.2)">47k</text>
<text x="186.7" y="128.7" transform="rotate(-90 186.7 128.7)">R208</text>
<text x="69.8" y="138.4">C225</text>
<text x="90.1" y="138.4">C226</text>
</g>
<g font-size="1.1" fill="#840000">
<text x="176.9" y="112.3" transform="rotate(-90 176.9 112.3)">6</text>
<text x="184.5" y="112.3" transform="rotate(-90 184.5 112.3)">5</text>
<text x="176.9" y="119.9" transform="rotate(-90 176.9 119.9)">1</text>
<text x="179.5" y="119.9" transform="rotate(-90 179.5 119.9)">2</text>
<text x="182" y="119.9" transform="rotate(-90 182 119.9)">3</text>
<text x="184.5" y="119.9" transform="rotate(-90 184.5 119.9)">4</text>
</g>
</svg>
